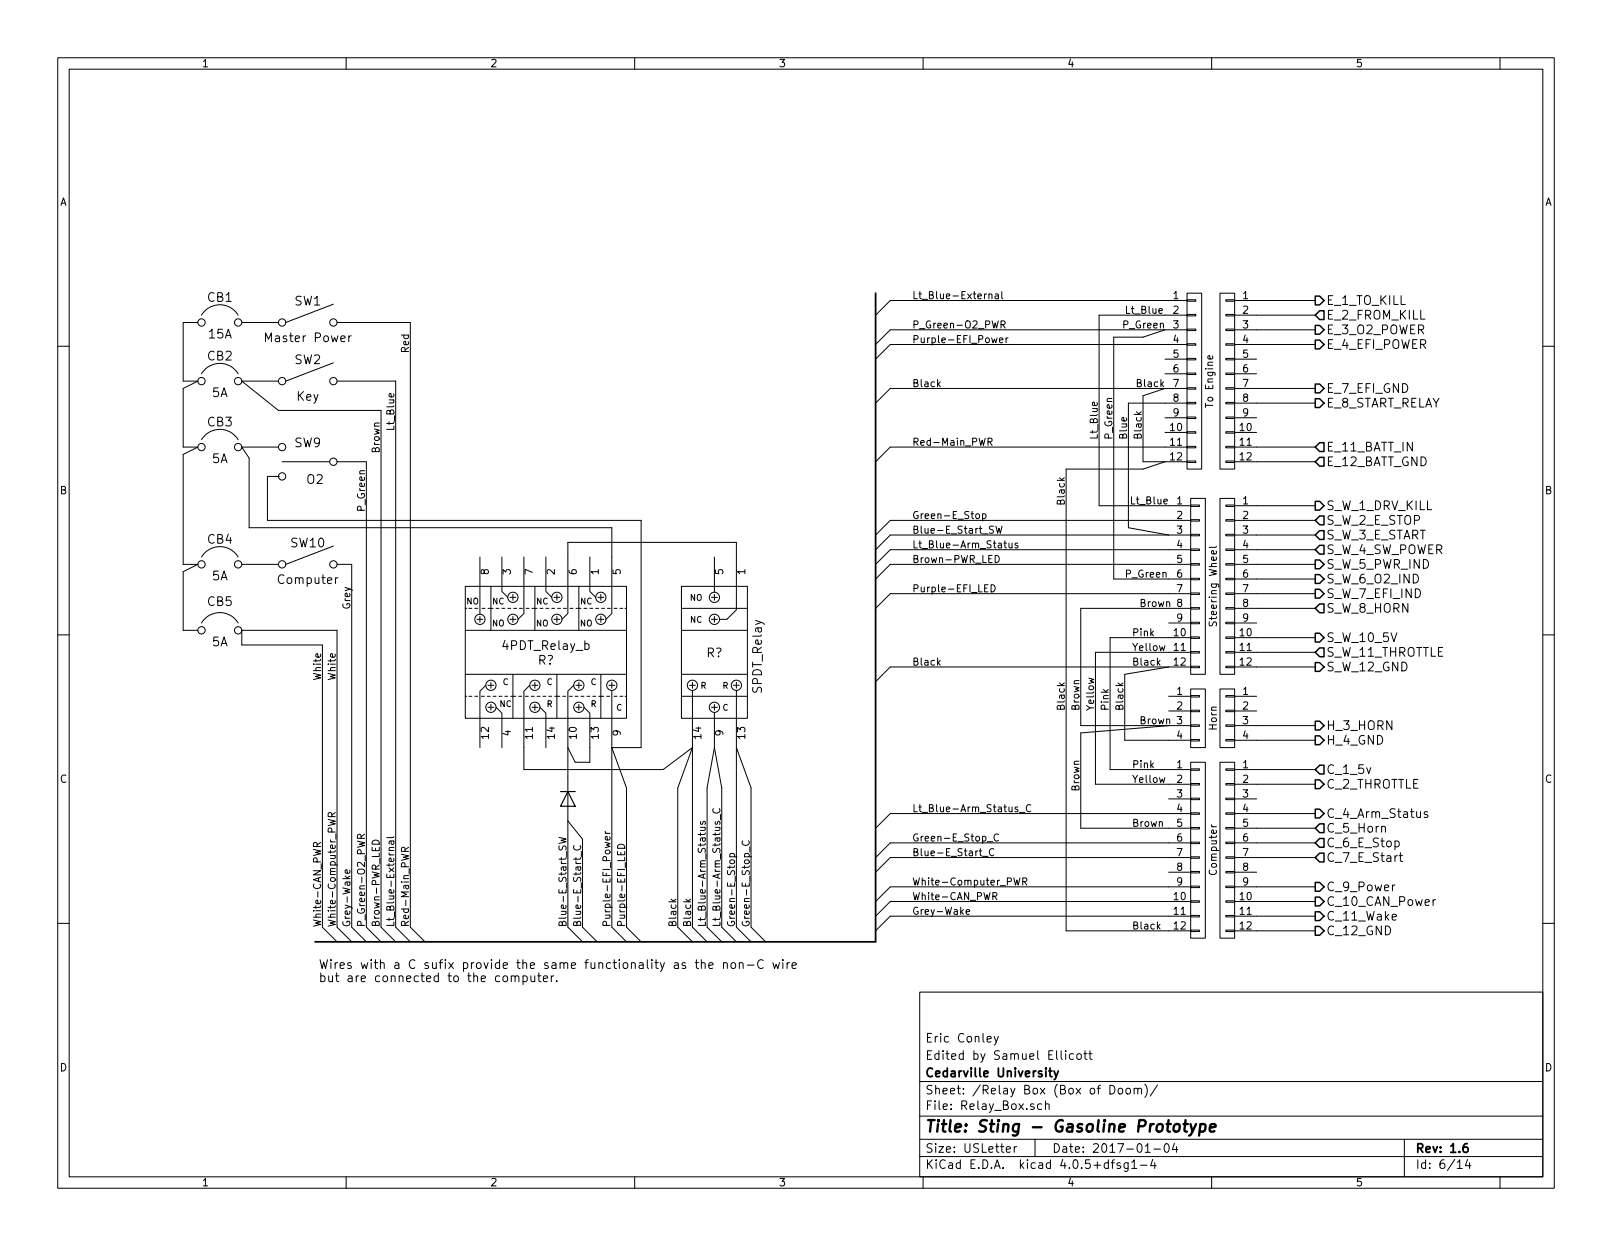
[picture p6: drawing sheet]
<svg xmlns="http://www.w3.org/2000/svg" width="279mm" height="216mm" viewBox="0 0 279 216" stroke-linecap="round" stroke-linejoin="round" font-family="sans-serif">
<g fill="none" stroke="#000" stroke-width=".17">
<path d="M10 10h259.4v195.9h-259.4zM12 12h255.4v191.9h-255.4zM60 10v2M110 10v2M160 10v2M210 10v2M260 10v2M10 60h2M34.3 55.9h-2.6v10.1h2.6l-2.6 1.3v10.2h2.6l-2.6 1.2v19.1h2.6l-2.6 1.3v10.1h2.6M34.9 54.6a3.7 3.7 0 0 1 6.4 0M41.9 55.9h6.4M57.8 52.7l-8.3 3.2"/>
<path d="M58.4 55.9h12.7v104.8l2.6 2.5M60.5 58.2v1M60.9 58.2l-.3 .1-.1 .2M171.4 51.1l.2-.2 .3 .1v.8M172.5 51h.5l.1 .8M173.1 51.2l-.6 .1a.25 .25 0 0 0 .1 .5l.5-.1M173.2 59l.6-.1v-.3l-.4-.1-.2 .2 .1 .6h.5M173.5 56.2h.6l.1-.2-.1-.3-.6-.1v1.2M173.6 50.5v1.1l.2 .2M173.8 56.2l.4 .6M174.4 58.5v.9M174.7 58.5l-.2 .1-.1 .2"/>
<path d="M200.9 53.9l.6-.1-.1-.3h-.4l-.1 .1v.6h.5M201.9 57.2l-3.8 1.2h-5.1v41.9h13.4M205.7 50.8h2.6v30.5h-2.6zM205.7 59.6h1.6v.2h-1.6zM205.7 57h1.6v.3h-1.6zM205.7 54.5h1.6v.2h-1.6zM205.7 51.9h1.6v.3h-1.6zM205.7 54.6h-15.2v33h15.9M205.7 52.1h-51.4l-2.5 2.5M205.7 57.2h-51.4l-2.5 2.5M205.7 59.7h-51.4l-2.5 2.5M211.5 50.8h2.5v30.5h-2.5z"/>
<path d="M212.5 59.6h1.5v.2h-1.5zM212.5 57h1.5v.3h-1.5zM212.5 54.5h1.5v.2h-1.5zM212.5 51.9h1.5v.3h-1.5zM214 52.1h14M214 54.6h14M214 57.2h14M214 59.7h14M267.4 60h2M34.9 64.8a3.7 3.7 0 0 1 6.4 0M34.9 76.2a3.7 3.7 0 0 1 6.4 0M48.3 77.5h-6.4l1.3 1.9v12h62.8v14.9l-1 1"/>
<path d="M48.3 66h-6.4l6.4 5.1h17.7v89.6l2.6 2.5M57.8 62.9l-8.3 3.1M58.4 66h10.2v94.7l2.5 2.5M162.6 66.5l.4 .5M163 66.2l-.5 .4M171.2 76.6l.6-.1 .2-.2-.1-.3-.7-.1v1.3M171.5 76.6l.5 .6M190.1 69.7l.1 .4-.2 .2-.6-.1v-.5h.3l.1 .6M197 71.3l.5 .5M197.8 71.3l-.5 .4M201.9 62.2h3.8M201.9 64.8h3.8"/>
<path d="M201.9 72.4h3.8M201.9 74.9h3.8M201.9 67.3l-3.8 1.3v11.4h7.6M205.7 79.9h1.6v.2h-1.6zM205.7 77.3h1.6v.3h-1.6zM205.7 74.8h1.6v.3h-1.6zM205.7 72.3h1.6v.2h-1.6zM205.7 69.7h1.6v.3h-1.6zM205.7 67.2h1.6v.2h-1.6zM205.7 64.6h1.6v.3h-1.6zM205.7 62.1h1.6v.3h-1.6zM205.7 67.3h-51.4l-2.5 2.6"/>
<path d="M205.7 69.9h-10.1v21.5l7 1.3M205.7 77.5h-51.4l-2.5 2.5M210.1 61.7l.1 .3-.2 .2h-.6v-.5l.3-.1 .1 .6M212.5 79.9h1.5v.2h-1.5zM212.5 77.3h1.5v.3h-1.5zM212.5 74.8h1.5v.3h-1.5zM212.5 72.3h1.5v.2h-1.5zM212.5 69.7h1.5v.3h-1.5zM212.5 67.2h1.5v.2h-1.5zM212.5 64.6h1.5v.3h-1.5zM212.5 62.1h1.5v.3h-1.5zM214 62.2h3.8"/>
<path d="M214 64.8h3.8M214 67.3h14M214 69.9h14M214 72.4h3.8M214 74.9h3.8M214 77.5h14M34.9 96.5a3.7 3.7 0 0 1 6.4 0M41.9 97.8h6.4M48.3 82.6h.1M48.3 82.6h-1.9v7.6h64.7v39.3h-5.1l2.6 7v24.2l2.5 2.5M48.9 80h8.2M57.8 94.6l-8.3 3.2"/>
<path d="M58.4 97.8h2.6v62.9l2.5 2.5M58.4 80h5.1v80.7l2.5 2.5M83.2 96.5v9.9M87 96.5v6l1 1M90.8 96.5v9.8l-1 1M94.6 96.5v6l1 1M102.2 96.5v6l1.1 1M123.8 96.5v6.1M169.2 89.1l.3-.1 .3 .3v.3l-.3 .3h-.1l-.3-.3zM170.3 89.1l.4-.1 .2 .3-.1 .4-.1 .2-.4-.1M170.3 89v1.3M172.5 96.2a.63 .63 0 0 1 .7 .7 .63 .63 0 0 1-.7 .6z"/>
<path d="M172.6 91.2l.3 1.2 .3-.9 .2 .9 .3-1.2M174 94.1h.4M174.2 93.7v1.1l.2 .1M174.9 94.1v.8h.3l.2-.1M175.4 94.1v.8M176.4 94.2l-.3-.1-.2 .2 .1 .2 .4 .1v.3h-.5M183.6 82.8l.5 .4M184.5 82.8l-.5 .3M201.9 80l-3.8 1.3h-13.3v80h21.6M206.4 86.4h2.5v30.4h-2.5zM206.4 97.7h1.5v.2h-1.5zM206.4 95.1h1.5v.3h-1.5z"/>
<path d="M206.4 92.6h1.5v.2h-1.5zM206.4 90h1.5v.3h-1.5zM206.4 87.5h1.5v.3h-1.5zM206.4 90.2h-52.1l-2.5 2.5M206.4 92.7h-52.1l-2.5 2.6M206.4 95.3h-52.1l-2.5 2.5M206.4 97.8h-52.1l-2.5 2.5M210.8 94.7l-.2 .1h-1M211.5 86.4h2.5v30.4h-2.5zM212.5 97.7h1.5v.2h-1.5zM212.5 95.1h1.5v.3h-1.5zM212.5 92.6h1.5v.2h-1.5z"/>
<path d="M212.5 90h1.5v.3h-1.5zM212.5 87.5h1.5v.3h-1.5zM214 87.6h14M214 90.2h14M214 92.7h14M214 95.3h14M214 97.8h14M214 80h14M10 110h2M34.9 108a3.7 3.7 0 0 1 6.4 0M58.6 100.1l-.3 .1-.2 .2M80.6 101.6h28v22.9h-28z"/>
<path d="M80.6 105.4h.3M80.6 109.2h28M80.6 116.8h28M81.3 105.4h.5M82.3 105.4h.5M82.7 107.3h1M83.2 107.3h.1M83.2 106.8v1M83.6 105.4h.5M84.2 118.7l-1 1.1v9.7M84.6 105.4h.9M84.6 118.7h1"/>
<path d="M85.1 118.7h.1M85.1 101.6v7.6M85.1 118.2v1.1M86 105.4h.5M87 105.4h.5M88 105.4h.5M88.4 107.3h1M88.4 103.5h1M88.9 107.3h.1M88.9 103.5h.1M88.9 103v1M88.9 106.8v1"/>
<path d="M88.9 116.8v7.7M89 105.4h.5M90 105.4h.6M91.2 105.4h.5M91.8 118.7l-1 1.1v13.6h24.1l5.1-3.9-2.5 7v24.2l2.5 2.5M92.2 105.4h.9M92.2 118.7h1M92.7 118.7h.1M92.7 101.6v7.6M92.7 118.2v1.1M93.6 105.4h.5M94.6 105.4h.5"/>
<path d="M95.6 105.4h.5M96 107.3h1M96 103.5h1M96.5 107.3h.1M96.5 103.5h.1M96.5 103v1M96.5 106.8v1M96.5 116.8v7.7M96.6 105.4h.6M97.4 107.3l1-1v-12.3h29.2v11.7l-1.6 1.6h-1.3M97.7 105.4h.5M98.8 105.4h.5"/>
<path d="M99.4 118.7l-1 1.1v40.9l2.6 2.5M99.8 105.4h.9M99.8 118.7h1M100.3 118.7h.1M100.3 101.6v7.6M100.3 118.2v1.1M101.2 105.4h.5M102.2 105.4h.5M103.3 105.4h.5M103.6 107.3h1M103.6 103.5h1M104.1 107.3h.1"/>
<path d="M104.1 103.5h.1M104.1 103v1M104.1 106.8v1M104.1 116.8v7.7M104.3 105.4h.5M105.3 105.4h.5M105.5 118.7h1.1M106 118.7h.1M106 118.2v1.1M106 119.6v41.1l2.6 2.5M106.4 105.4h.5M107.4 105.4h.5"/>
<path d="M108.3 105.4h.3M118.1 101.6h11.4v22.9h-11.4zM118.1 105.4h11.4M118.1 109.2h11.4M118.1 116.8h11.4M119.5 118.7h1M120 118.2v1.1M120 119.6v41.1l2.6 2.5M123.3 107.3h1M123.3 103.5h1M123.8 103v1M123.8 106.8v1"/>
<path d="M127.1 118.7h1M127.6 118.2v1.1M127.6 119.6v41.1l2.6 2.5M162.6 114.8l.4 .5M163 114.4l-.5 .5M171.8 101.3a.63 .63 0 0 1 .7 .6 .63 .63 0 0 1-.7 .7zM183.6 118.3l.5 .5M184.5 118.3l-.5 .4M188.7 117.5l.9 .2-.6 .3 .6 .2-.9 .2M193.8 118.3l.5 .5M194.6 118.3l-.4 .4M200.7 114.8l.4 .5"/>
<path d="M201 111.9l.2 .8 .2-.6 .3 .6 .2-.8M201.1 114.4l-.5 .5M202.6 108h3.8M202.6 115.6l-7.7 1.2v11.5h11.5M206.4 115.4h1.5v.3h-1.5zM206.4 112.9h1.5v.3h-1.5zM206.4 110.4h1.5v.2h-1.5zM206.4 107.8h1.5v.3h-1.5zM206.4 105.3h1.5v.2h-1.5zM206.4 102.7h1.5v.3h-1.5zM206.4 100.2h1.5v.3h-1.5zM206.4 119.4h2.5v10.1h-2.5z"/>
<path d="M206.4 102.9h-52.1l-2.5 2.5M206.4 105.4h-19.1v20.3h19.1M206.4 110.5h-14v22.9h14M206.4 113h-16.5v22.9h16.5M206.4 115.6h-52.1l-2.5 2.5M211.5 119.4h2.5v10.1h-2.5zM212.5 115.4h1.5v.3h-1.5zM212.5 112.9h1.5v.3h-1.5zM212.5 110.4h1.5v.2h-1.5zM212.5 107.8h1.5v.3h-1.5zM212.5 105.3h1.5v.2h-1.5zM212.5 102.7h1.5v.3h-1.5z"/>
<path d="M212.5 100.2h1.5v.3h-1.5zM214 100.3h14M214 102.9h14M214 105.4h14M214 108h3.8M214 110.5h14M214 113h14M214 115.6h14M267.4 110h2M80.6 120.7h.3M81.3 120.7h.5M82.3 120.7h.5"/>
<path d="M83.4 120.7h.5M84.5 120.7h.5M84.6 122.6h1M85.1 122.6h.1M85.1 122v1.1M85.5 120.7h.5M86 122.6l1 1v5.9M86.5 120.7h.5M87.5 120.7h.5M88.5 120.7h.9M89.9 120.7h.5M91.1 120.7h.5"/>
<path d="M92.1 120.7h.5M92.2 122.6h1M92.7 122.6h.1M92.7 122v1.1M93.1 120.7h.5M93.6 122.6l1 1v5.9M94.1 120.7h.5M95.1 120.7h.5M96.1 120.7h.9M97.5 120.7h.5M98.7 120.7h.5M99.7 120.7h.5"/>
<path d="M99.8 122.6h1M100.3 122.6h.1M100.3 122v1.1M100.7 120.7h.5M101.2 122.6l1 1v8.5h-2.5l-1.3-2.6M101.7 120.7h.5M102.7 120.7h.6M103.8 120.7h.8M105.2 120.7h.5M106.4 120.7h.5M107.4 120.7h.5M108.3 120.7h.3"/>
<path d="M118.1 120.7h11.4M123.3 122.6h1M123.8 129.5l1.3 7v24.2l2.5 2.5M123.8 129.5l-1.2 7v24.2l2.5 2.5M123.8 122v1.1M123.8 123.4v6.1M127.6 129.5l2.6 7v24.2l2.5 2.5M176.4 139.9l-.3-.1-.2 .2 .1 .2 .4 .1v.3h-.5M178.7 139.5a.57 .57 0 0 0-.8 .5 .57 .57 0 0 0 .7 .6l.1-.1M201 134.7l.2 .9 .2-.6 .3 .6 .2-.9M202.6 138.4h3.8M202.6 125.7l-15.3 1.3v16.5h19.1"/>
<path d="M202.6 120.7h3.8M202.6 123.2h3.8M206.4 132.1h2.5v30.5h-2.5zM206.4 138.3h1.5v.3h-1.5zM206.4 135.8h1.5v.2h-1.5zM206.4 133.2h1.5v.3h-1.5zM206.4 128.1h1.5v.3h-1.5zM206.4 125.6h1.5v.3h-1.5zM206.4 123.1h1.5v.2h-1.5zM206.4 120.5h1.5v.3h-1.5zM211.5 132.1h2.5v30.5h-2.5zM212.5 138.3h1.5v.3h-1.5z"/>
<path d="M212.5 135.8h1.5v.2h-1.5zM212.5 133.2h1.5v.3h-1.5zM212.5 128.1h1.5v.3h-1.5zM212.5 125.6h1.5v.3h-1.5zM212.5 123.1h1.5v.2h-1.5zM212.5 120.5h1.5v.3h-1.5zM214 133.4h14M214 135.9h14M214 138.4h3.8M214 120.7h3.8M214 123.2h3.8M214 125.7h14"/>
<path d="M214 128.3h14M10 160h2M55 146.7l-.1-.6-.2-.1-.3 .1-.1 .6h1.3M55.6 146l-.6 .4M56.9 142l1.2 .3-.9 .2 .9 .2-1.2 .4M57.5 141.5v-.6l-.2-.1-.3 .1-.1 .6h1.2M58.1 140.8l-.6 .4M60.6 150.8l.1 .3-.2 .2-.6-.1v-.4l.2-.1 .1 .6M62.6 145.3l-.1-.6-.1-.1h-.3l-.1 .7h1.2M63.2 144.6l-.6 .4M64.5 145.8a.66 .66 0 0 1 .8-.2 .66 .66 0 0 1 .4 .7h-1.2zM67.7 145.7l.1 .6a.25 .25 0 0 0 .5-.1l-.1-.5"/>
<path d="M68.3 146.8l-.8 .1-.1 .3 .2 .2M68.3 145.7l-.8 .1v.5M68.3 145l-.2 .1h-1.1M70.2 147.5v-.6l-.2-.1-.3 .1-.1 .6h1.2M70.8 146.8l-.6 .4M96.9 145.1l1.2 .3-.9 .2 .9 .2-1.2 .4M98.4 142.2l2.6 3.2v15.3l2.5 2.5M99.5 146.5a.57 .57 0 0 0 .5 .8 .57 .57 0 0 0 .6-.7l-.1-.1M100.8 147.5v1M104.9 144l.1 .3 .1 .1M104.9 144.4h.8M105.7 145v.4l-.1 .1h-.6v-.5l.2-.1 .1 .6"/>
<path d="M107.1 146.5a.66 .66 0 0 1 .8-.2 .66 .66 0 0 1 .4 .7h-1.3zM116.3 155.8l.5 .5M117.2 155.8l-.5 .4M118.9 155.8l.5 .5M119.7 155.8l-.5 .4M121.4 144.3v.5M121.4 143.4h.9M121.5 142.4l-.1 .3 .2 .1h.2l.1-.4h.3v.4M122.1 143.4l.2 .1-.1 .3-.8 .1M122.3 144.3l-.2 .3h-1.1M123.6 140.1a.57 .57 0 0 0 .5 .8 .57 .57 0 0 0 .6-.7v-.1M124 142.4v.3l.1 .1h.2l.1-.4h.3v.4"/>
<path d="M124.9 141.1v1M126.5 148.5h1.2M126.5 149.1l.6-.1 .2 .2v.2l-.2 .3h-.4l-.2-.3zM126.5 148.5v-.4l.2-.2h.5l.1 .2v.4M128.7 145.7a.57 .57 0 0 0 .5 .8 .57 .57 0 0 0 .6-.7l-.1-.1M130 146.7v1M167.5 158l.6-.1-.1-.2-.4-.1-.1 .2v.6h.5M170.3 148.4h.9M171.1 145.8h1M172.1 155.3l.6-.1 .1-.1-.1-.3-.6-.1v1.2M172.3 147.1a.57 .57 0 0 0-.8 .5 .57 .57 0 0 0 .7 .6h.1M172.4 155.3l.4 .6"/>
<path d="M173.1 144.6a.57 .57 0 0 0-.8 .5 .57 .57 0 0 0 .7 .6l.1-.1M175.7 152.1l.3 1.3 .3-.9 .2 .9 .3-1.3M176.7 140.8h.9M177.3 152.8l.6-.1 .1-.2-.1-.3-.6-.1v1.3M177.5 152.8l.5 .6M202.6 151.1h3.8M206.4 158.6h1.5v.3h-1.5zM206.4 156.1h1.5v.2h-1.5zM206.4 153.5h1.5v.3h-1.5zM206.4 151h1.5v.3h-1.5zM206.4 148.5h1.5v.2h-1.5zM206.4 145.9h1.5v.3h-1.5z"/>
<path d="M206.4 143.4h1.5v.2h-1.5zM206.4 140.8h1.5v.3h-1.5zM206.4 141h-52.1l-2.5 2.5M206.4 146.1h-52.1l-2.5 2.5M206.4 148.6h-52.1l-2.5 2.5M206.4 153.7h-52.1l-2.5 2.5M206.4 156.2h-52.1l-2.5 2.6M206.4 158.8h-52.1l-2.5 2.5M210 142.9l.2 .4M212.5 158.6h1.5v.3h-1.5zM212.5 156.1h1.5v.2h-1.5zM212.5 153.5h1.5v.3h-1.5z"/>
<path d="M212.5 151h1.5v.3h-1.5zM212.5 148.5h1.5v.2h-1.5zM212.5 145.9h1.5v.3h-1.5zM212.5 143.4h1.5v.2h-1.5zM212.5 140.8h1.5v.3h-1.5zM214 141h14M214 143.5h14M214 146.1h14M214 148.6h14M214 151.1h3.8M214 153.7h14M214 156.2h14"/>
<path d="M214 158.8h14M241.8 153.3l-.3 .1-.1 .2M242.5 148.3h.6M242.7 147.8v1.3l.4 .2M247.4 140.7l-.3-.1-.3 .3 .1 .2 .5 .1v.4h-.6M248.8 155.9l-.3 .1-.1 .2M267.4 160h2M58.4 163.2l-2.5-2.5v-48.9h-14v-2.6h16.5v51.5l2.6 2.5M88.6 169.2h.1a.36 .36 0 0 1 .6 .1v.8M89.3 169.3a.35 .35 0 0 1 .3-.2 .35 .35 0 0 1 .3 .2v.8M90.7 169.2a.48 .48 0 0 1 .6 0v.8a.48 .48 0 0 1-.6 0M90.7 169.1v1.5"/>
<path d="M92 169.1v.8a.38 .38 0 0 0 .7 .1M92.7 169.1v1M93.4 168.6v1.3l.4 .2M94.2 169.6l.7-.2-.1-.2-.4-.1-.2 .2 .1 .7h.5M95.6 169.1v1M96 169.1l-.3 .1-.1 .2M96.5 170v.1M120.5 166.8h.6M120.7 166.3v1.3l.4 .2M121.6 167v-.1a.36 .36 0 0 1 .6 .1v.8M121.6 166.3v1.5M122.9 167.3l.7-.1-.1-.3-.4-.1-.2 .2v.7h.6"/>
<path d="M125.4 167l.1-.1a.36 .36 0 0 1 .6 .1v.8M125.4 166.8v1M126.8 167l.2-.2 .4 .2 .1 .5-.1 .2-.4 .1-.2-.1zM128.1 167l.1-.1a.36 .36 0 0 1 .6 .1v.8M128.1 166.8v1M129.5 167.2h1.2M132.3 166.4a.62 .62 0 0 0-.8 0 .62 .62 0 0 0-.2 .8 .58 .58 0 0 0 .3 .5 .58 .58 0 0 0 .7 0M134 166.8l.2 1 .3-.7 .3 .7 .3-1M135.7 166.3v.1M135.7 166.8v1M136.4 166.8v1M136.9 166.8l-.3 .1-.2 .2"/>
<path d="M137.3 167.3l.7-.1-.1-.3-.4-.1-.2 .2 .1 .7h.5M159.4 171.9h108v32h-108zM172.3 179.6l.4 1M173.1 179.6l-.6 1.3-.2 .2M200.7 160.5l.4 .5M201.1 160.1l-.5 .5M206.4 161.2h1.5v.2h-1.5zM212.5 161.2h1.5v.2h-1.5zM214 161.3h14M159.4 197.4h108M159.4 193.4h108M159.4 187.4h108"/>
<path d="M171.1 180.1l.7-.2v-.2l-.5-.1-.2 .2 .1 .7h.6M174.4 199.2l.7-.2v-.2l-.4-.1-.3 .2 .1 .7h.6M175.8 198.7v1M176.2 198.7l-.3 .1-.1 .2M179.4 197.4v3M180.5 191.3h-.4l-.3 .2 .1 .6 .2 .2 .4-.1M181.2 191.4l.2-.1h.4v1M181.2 190.8v1.5M184.7 182.1v.1M184.7 182.6v1M186.1 182.7l-.5-.1-.3 .3 .1 .5 .2 .2 .5-.1M186.7 182.7l.2-.1 .5 .1v.6l-.1 .2-.4 .1-.2-.2z"/>
<path d="M187.9 182.6h.5M188.1 182.1v1.3l.3 .2M188.7 182.6h.6M188.9 182.1v1.3l.4 .2M192.4 188.1a.76 .76 0 0 1 .9 .7 .76 .76 0 0 1-.9 .8zM193.9 188.7l.2-.1 .4 .1 .1 .6-.1 .2-.4 .1-.2-.2zM195.2 188.7l.2-.1 .5 .1v.6l-.1 .2-.4 .1-.2-.2zM196.6 188.7l.2-.1h.4v1M196.6 188.6v1M197.2 188.8a.36 .36 0 0 1 .3-.2 .36 .36 0 0 1 .4 .2v.8M198.4 187.9a1.71 1.71 0 0 1 0 2.2M198.5 199.7h.9"/>
<path d="M200 199.1h1.1M200.6 188l-1.2 1.9M202 198.2h.1a.81 .81 0 0 1 .6 .6 .81 .81 0 0 1-.3 .8l-.1 .1a.8 .8 0 0 1-.6-.7 .8 .8 0 0 1 .3-.8zM203.6 198.1l-.4 1.1h.9M203.9 198.7v1M243.4 197.4v6.5M60 203.9v2M110 203.9v2M159.4 200.4h108M160 203.9v2M192.6 201.5h.6M193.2 201h-.3l-.1 .2v1.3"/>
<path d="M194.2 201.5a.37 .37 0 0 0-.6 .2l.1 .2 .5 .1 .1 .2-.3 .3-.4-.1M195.5 201.5v1.3l-.3 .2-.3-.1M195.5 201.5h-.4l-.3 .3 .1 .5 .2 .2 .4-.1M196.2 201.4l.4-.4v1.5M196.2 202.5h.8M197.7 201.9h1.1M199.8 200.9l-.4 1.1h1M200.2 201.5v1M210 203.9v2M252.6 202.5h.8M254.4 200.9l-.4 1.1h.9M254.7 201.5v1"/>
<path d="M260 203.9v2"/>
<circle cx="34.9" cy="55.9" r=".63"/>
<circle cx="41.3" cy="55.9" r=".63"/>
<circle cx="48.9" cy="55.9" r=".63"/>
<circle cx="57.8" cy="55.9" r=".63"/>
<circle cx="34.9" cy="66" r=".63"/>
<circle cx="34.9" cy="77.5" r=".63"/>
<circle cx="41.3" cy="77.5" r=".63"/>
<circle cx="41.3" cy="66" r=".63"/>
<circle cx="48.9" cy="66" r=".63"/>
<circle cx="48.9" cy="77.5" r=".63"/>
<circle cx="57.8" cy="66" r=".63"/>
<circle cx="34.9" cy="97.8" r=".63"/>
<circle cx="41.3" cy="97.8" r=".63"/>
<circle cx="48.9" cy="97.8" r=".63"/>
<circle cx="48.9" cy="82.5" r=".63"/>
<circle cx="57.8" cy="97.8" r=".63"/>
<circle cx="57.8" cy="80" r=".63"/>
<circle cx="34.9" cy="109.2" r=".63"/>
<circle cx="41.3" cy="109.2" r=".63"/>
<circle cx="83.2" cy="107.3" r=".89"/>
<circle cx="85.1" cy="118.7" r=".89"/>
<circle cx="88.9" cy="107.3" r=".89"/>
<circle cx="88.9" cy="103.5" r=".89"/>
<circle cx="92.7" cy="118.7" r=".89"/>
<circle cx="96.5" cy="107.3" r=".89"/>
<circle cx="96.5" cy="103.5" r=".89"/>
<circle cx="100.3" cy="118.7" r=".89"/>
<circle cx="104.1" cy="107.3" r=".89"/>
<circle cx="104.1" cy="103.5" r=".89"/>
<circle cx="106" cy="118.7" r=".89"/>
<circle cx="120" cy="118.7" r=".89"/>
<circle cx="123.8" cy="103.5" r=".89"/>
<circle cx="123.8" cy="107.3" r=".89"/>
<circle cx="127.6" cy="118.7" r=".89"/>
<circle cx="85.1" cy="122.6" r=".89"/>
<circle cx="92.7" cy="122.6" r=".89"/>
<circle cx="100.3" cy="122.6" r=".89"/>
<circle cx="123.8" cy="122.6" r=".89"/>
</g>
<path d="M151.8 50.8v112.4h-97.2M181.8 185.6h.5M182 185.1v1.3l.3 .2M182.7 185.6l.4 1M183.4 185.6l-.5 1.3-.2 .2M254.3 198.2a.59 .59 0 0 0-.7 .6l.1 .7 .2 .2 .5-.2 .1-.5-.2-.2h-.4l-.3 .2" fill="none" stroke="#000" stroke-width=".3"/>
<path d="M203.6 194.9a.51 .51 0 0 1 .5-.2 .51 .51 0 0 1 .4 .4l-.1 .6a.54 .54 0 0 1-.5 .4 .54 .54 0 0 1-.5-.4zM205.1 194.8h.8M205.5 194.1l-.2 1.7 .1 .2 .3 .1M206.3 194.8l.4 1.3M207.3 194.8l-.9 1.8-.3 .2M208.1 194.8a.65 .65 0 0 1 .8 .1l-.1 1a.67 .67 0 0 1-.9 .1M208.1 194.8l-.3 2M209.7 195.4l1-.2-.1-.4h-.5l-.3 .2-.1 1 .2 .1 .6-.1" fill="none" stroke="#000" stroke-width=".41"/>
<g fill="none" stroke="#000" stroke-width=".25">
<path d="M228 51.3h.7l.8 .8-.8 .7h-.7zM228 56.4h.7l.8 .8-.8 .7h-.7zM228 58.9h.7l.8 .8-.8 .8h-.7zM228.7 53.8h.8v1.6h-.8l-.7-.8zM228 66.5h.7l.8 .8-.8 .8h-.7zM228 69.1h.7l.8 .8-.8 .7h-.7zM228.7 76.7h.8v1.5h-.8l-.7-.7zM228.7 79.2h.8v1.6h-.8l-.7-.8zM228 86.9h.7l.8 .7-.8 .8h-.7zM228 97h.7l.8 .8-.8 .8h-.7zM228 99.6h.7l.8 .7-.8 .8h-.7zM228.7 89.4h.8v1.5h-.8l-.7-.7z"/>
<path d="M228.7 91.9h.8v1.6h-.8l-.7-.8zM228.7 94.5h.8v1.5h-.8l-.7-.7zM228 102.1h.7l.8 .8-.8 .7h-.7zM228 114.8h.7l.8 .8-.8 .7h-.7zM228 109.7h.7l.8 .8-.8 .8h-.7zM228.7 104.6h.8v1.6h-.8l-.7-.8zM228.7 112.3h.8v1.5h-.8l-.7-.8zM228 127.5h.7l.8 .8-.8 .7h-.7zM228 125h.7l.8 .7-.8 .8h-.7zM228 135.1h.7l.8 .8-.8 .8h-.7zM228.7 132.6h.8v1.5h-.8l-.7-.7zM228 158h.7l.8 .8-.8 .7h-.7z"/>
<path d="M228 155.4h.7l.8 .8-.8 .8h-.7zM228 152.9h.7l.8 .8-.8 .7h-.7zM228 140.2h.7l.8 .8-.8 .7h-.7zM228.7 147.8h.8v1.6h-.8l-.7-.8zM228.7 145.3h.8v1.5h-.8l-.7-.7zM228.7 142.7h.8v1.6h-.8l-.7-.8zM228 160.5h.7l.8 .8-.8 .8h-.7z"/>
</g>
<path d="M97.2 137.2h2.5M98.4 137.2l1.3 2.5h-2.5z" fill="none" stroke="#000" stroke-width=".2"/>
<text font-size="2.8" x="160.4" y="196.2">Title: Sting - Gasoline Prototype</text>
<g font-size="2.1">
<text x="36" y="52.3">CB1</text>
<text x="51.1" y="52.9">SW1</text>
<text x="229.9" y="52.8">E_1_TO_KILL</text>
<text x="36.2" y="58.6">15A</text>
<text x="46.5" y="59.3">Master Power</text>
<text x="229.9" y="55.4">E_2_FROM_KILL</text>
<text x="229.9" y="57.9">E_3_O2_POWER</text>
<text x="36" y="62.5">CB2</text>
<text x="51.1" y="63.1">SW2</text>
<text x="229.9" y="60.5">E_4_EFI_POWER</text>
<text x="36.8" y="68.8">5A</text>
<text x="51.4" y="69.4">Key</text>
<text x="229.9" y="68.1">E_7_EFI_GND</text>
<text x="229.9" y="70.6">E_8_START_RELAY</text>
<text x="36" y="73.9">CB3</text>
<text x="51" y="77.5">SW9</text>
<text x="36.8" y="80.2">5A</text>
<text x="53.2" y="83.8">O2</text>
<text x="229.9" y="78.2">E_11_BATT_IN</text>
<text x="229.9" y="80.8">E_12_BATT_GND</text>
<text x="229.9" y="88.4">S_W_1_DRV_KILL</text>
<text x="36" y="94.2">CB4</text>
<text x="50.4" y="94.8">SW10</text>
<text x="229.9" y="90.9">S_W_2_E_STOP</text>
<text x="229.9" y="93.5">S_W_3_E_START</text>
<text x="36.8" y="100.6">5A</text>
<text x="48.3" y="101.2">Computer</text>
<text x="229.9" y="96">S_W_4_SW_POWER</text>
<text x="229.9" y="98.6">S_W_5_PWR_IND</text>
<text x="229.9" y="101.1">S_W_6_O2_IND</text>
<text x="36" y="105">CB5</text>
<text x="229.9" y="103.6">S_W_7_EFI_IND</text>
<text x="229.9" y="106.2">S_W_8_HORN</text>
<text x="36.8" y="112">5A</text>
<text x="87.2" y="112.6">4PDT_Relay_b</text>
<text x="122.4" y="113.9">R?</text>
<text x="229.9" y="111.3">S_W_10_5V</text>
<text x="229.9" y="113.8">S_W_11_THROTTLE</text>
<text x="93.2" y="115.2">R?</text>
<text x="229.9" y="116.3">S_W_12_GND</text>
<text x="132.1" y="120" transform="rotate(-90 132.1 120)">SPDT_Relay</text>
<text x="229.9" y="129">H_4_GND</text>
<text x="229.9" y="126.5">H_3_HORN</text>
<text x="229.9" y="134.1">C_1_5v</text>
<text x="229.9" y="136.7">C_2_THROTTLE</text>
<text x="229.9" y="141.7">C_4_Arm_Status</text>
<text x="229.9" y="149.4">C_7_E_Start</text>
<text x="229.9" y="146.8">C_6_E_Stop</text>
<text x="229.9" y="144.3">C_5_Horn</text>
<text x="229.9" y="154.4">C_9_Power</text>
<text x="229.9" y="159.5">C_11_Wake</text>
<text x="229.9" y="157">C_10_CAN_Power</text>
<text x="55.2" y="167.9">Wires with a C sufix provide the same functionality as the non-C wire</text>
<text x="229.9" y="162.1">C_12_GND</text>
<text x="55.2" y="170.2">but are connected to the computer.</text>
<text x="160.4" y="183.6">Edited by Samuel Ellicott</text>
<text x="160.4" y="180.6">Eric Conley</text>
<text x="160.4" y="189.6">Sheet: /Relay Box (Box of Doom)/</text>
<text x="160.4" y="186.6">Cedarville University</text>
<text x="160.4" y="192.3">File: Relay_Box.sch</text>
<text x="160.4" y="202.5">KiCad E.D.A. kicad 4.0.5+dfsg1-4</text>
<text x="160.4" y="199.7">Size: USLetter</text>
<text x="182.4" y="199.7">Date: 2017-01-04</text>
<text x="245.4" y="199.7">Rev: 1.6</text>
<text x="245.4" y="202.5">Id: 6/14</text>
</g>
<g font-size="1.8">
<text x="35" y="11.6">1</text>
<text x="85" y="11.6">2</text>
<text x="135" y="11.6">3</text>
<text x="185" y="11.6">4</text>
<text x="235" y="11.6">5</text>
<text x="10.4" y="35.6">A</text>
<text x="267.8" y="35.6">A</text>
<text x="203.4" y="51.8">1</text>
<text x="215.4" y="51.8">1</text>
<text x="203.4" y="54.4">2</text>
<text x="203.4" y="56.9">3</text>
<text x="203.4" y="59.4">4</text>
<text x="215.4" y="54.4">2</text>
<text x="215.4" y="56.9">3</text>
<text x="215.4" y="59.4">4</text>
<text x="203.4" y="62">5</text>
<text x="203.4" y="64.5">6</text>
<text x="215.4" y="62">5</text>
<text x="215.4" y="64.5">6</text>
<text x="203.4" y="67.1">7</text>
<text x="203.4" y="69.6">8</text>
<text x="210.3" y="70.3" transform="rotate(-90 210.3 70.3)">To Engine</text>
<text x="215.4" y="67.1">7</text>
<text x="215.4" y="69.6">8</text>
<text x="202.9" y="74.7">10</text>
<text x="202.9" y="77.2">11</text>
<text x="203.4" y="72.1">9</text>
<text x="214.9" y="74.7">10</text>
<text x="214.9" y="77.2">11</text>
<text x="215.4" y="72.1">9</text>
<text x="202.9" y="79.8">12</text>
<text x="214.9" y="79.8">12</text>
<text x="10.4" y="85.6">B</text>
<text x="204" y="87.4">1</text>
<text x="204" y="89.9">2</text>
<text x="215.4" y="87.4">1</text>
<text x="215.4" y="89.9">2</text>
<text x="267.8" y="85.6">B</text>
<text x="204" y="92.5">3</text>
<text x="204" y="95">4</text>
<text x="215.4" y="92.5">3</text>
<text x="215.4" y="95">4</text>
<text x="84.7" y="99.5" transform="rotate(-90 84.7 99.5)">8</text>
<text x="88.5" y="99.5" transform="rotate(-90 88.5 99.5)">3</text>
<text x="92.3" y="99.5" transform="rotate(-90 92.3 99.5)">7</text>
<text x="96.1" y="99.5" transform="rotate(-90 96.1 99.5)">2</text>
<text x="99.9" y="99.5" transform="rotate(-90 99.9 99.5)">6</text>
<text x="103.8" y="99.5" transform="rotate(-90 103.8 99.5)">1</text>
<text x="107.6" y="99.5" transform="rotate(-90 107.6 99.5)">5</text>
<text x="125.3" y="99.5" transform="rotate(-90 125.3 99.5)">5</text>
<text x="129.2" y="99.5" transform="rotate(-90 129.2 99.5)">1</text>
<text x="204" y="97.5">5</text>
<text x="204" y="100.1">6</text>
<text x="215.4" y="97.5">5</text>
<text x="215.4" y="100.1">6</text>
<text x="204" y="102.6">7</text>
<text x="204" y="105.2">8</text>
<text x="204" y="107.7">9</text>
<text x="210.9" y="108" transform="rotate(-90 210.9 108)">Steering Wheel</text>
<text x="215.4" y="102.6">7</text>
<text x="215.4" y="105.2">8</text>
<text x="215.4" y="107.7">9</text>
<text x="203.5" y="110.2">10</text>
<text x="203.5" y="112.8">11</text>
<text x="214.9" y="110.2">10</text>
<text x="214.9" y="112.8">11</text>
<text x="203.5" y="115.3">12</text>
<text x="214.9" y="115.3">12</text>
<text x="204" y="120.4">1</text>
<text x="204" y="122.9">2</text>
<text x="204" y="125.5">3</text>
<text x="215.4" y="120.4">1</text>
<text x="215.4" y="122.9">2</text>
<text x="215.4" y="125.5">3</text>
<text x="84.7" y="128" transform="rotate(-90 84.7 128)">12</text>
<text x="88.5" y="127.5" transform="rotate(-90 88.5 127.5)">4</text>
<text x="92.3" y="128" transform="rotate(-90 92.3 128)">11</text>
<text x="96.1" y="128" transform="rotate(-90 96.1 128)">14</text>
<text x="99.9" y="128" transform="rotate(-90 99.9 128)">10</text>
<text x="103.8" y="128" transform="rotate(-90 103.8 128)">13</text>
<text x="107.6" y="127.5" transform="rotate(-90 107.6 127.5)">9</text>
<text x="121.5" y="128" transform="rotate(-90 121.5 128)">14</text>
<text x="125.3" y="127.5" transform="rotate(-90 125.3 127.5)">9</text>
<text x="129.2" y="128" transform="rotate(-90 129.2 128)">13</text>
<text x="204" y="128">4</text>
<text x="210.9" y="126.5" transform="rotate(-90 210.9 126.5)">Horn</text>
<text x="215.4" y="128">4</text>
<text x="10.4" y="135.6">C</text>
<text x="204" y="133.1">1</text>
<text x="204" y="135.6">2</text>
<text x="215.4" y="133.1">1</text>
<text x="215.4" y="135.6">2</text>
<text x="267.8" y="135.6">C</text>
<text x="204" y="138.2">3</text>
<text x="204" y="140.7">4</text>
<text x="204" y="143.3">5</text>
<text x="215.4" y="138.2">3</text>
<text x="215.4" y="140.7">4</text>
<text x="215.4" y="143.3">5</text>
<text x="204" y="145.8">6</text>
<text x="204" y="148.3">7</text>
<text x="215.4" y="145.8">6</text>
<text x="215.4" y="148.3">7</text>
<text x="203.5" y="156">10</text>
<text x="204" y="150.9">8</text>
<text x="204" y="153.4">9</text>
<text x="210.9" y="151.5" transform="rotate(-90 210.9 151.5)">Computer</text>
<text x="214.9" y="156">10</text>
<text x="215.4" y="150.9">8</text>
<text x="215.4" y="153.4">9</text>
<text x="203.5" y="158.5">11</text>
<text x="203.5" y="161">12</text>
<text x="214.9" y="158.5">11</text>
<text x="214.9" y="161">12</text>
<text x="10.4" y="185.6">D</text>
<text x="267.8" y="185.6">D</text>
<text x="35" y="205.5">1</text>
<text x="85" y="205.5">2</text>
<text x="135" y="205.5">3</text>
<text x="185" y="205.5">4</text>
<text x="235" y="205.5">5</text>
</g>
<g font-size="1.7">
<text x="158.1" y="51.8">Lt_Blue-External</text>
<text x="158.1" y="56.9">P_Green-O2_PWR</text>
<text x="158.1" y="59.4">Purple-EFI_Power</text>
<text x="194.8" y="56.9">P_Green</text>
<text x="194.9" y="54.4">Lt_Blue</text>
<text x="70.9" y="61.1" transform="rotate(-90 70.9 61.1)">Red</text>
<text x="158.1" y="67.1">Black</text>
<text x="197.3" y="67.1">Black</text>
<text x="68.3" y="74.3" transform="rotate(-90 68.3 74.3)">Lt_Blue</text>
<text x="158.1" y="77.2">Red-Main_PWR</text>
<text x="190.2" y="76.2" transform="rotate(-90 190.2 76.2)">Lt_Blue</text>
<text x="192.8" y="76.2" transform="rotate(-90 192.8 76.2)">P_Green</text>
<text x="195.3" y="76.2" transform="rotate(-90 195.3 76.2)">Blue</text>
<text x="197.9" y="76.2" transform="rotate(-90 197.9 76.2)">Black</text>
<text x="65.8" y="78.4" transform="rotate(-90 65.8 78.4)">Brown</text>
<text x="63.2" y="88.4" transform="rotate(-90 63.2 88.4)">P_Green</text>
<text x="158.1" y="89.9">Green-E_Stop</text>
<text x="184.5" y="87.6" transform="rotate(-90 184.5 87.6)">Black</text>
<text x="196.2" y="87.4">Lt_Blue</text>
<text x="158.1" y="92.5">Blue-E_Start_SW</text>
<text x="158.1" y="95">Lt_Blue-Arm_Status</text>
<text x="158.1" y="97.5">Brown-PWR_LED</text>
<text x="194.9" y="100.1">P_Green</text>
<text x="60.7" y="105.6" transform="rotate(-90 60.7 105.6)">Grey</text>
<text x="158.1" y="102.6">Purple-EFI_LED</text>
<text x="197.5" y="105.2">Brown</text>
<text x="196.2" y="110.2">Pink</text>
<text x="196.2" y="112.8">Yellow</text>
<text x="55.6" y="117.8" transform="rotate(-90 55.6 117.8)">White</text>
<text x="58.2" y="117.8" transform="rotate(-90 58.2 117.8)">White</text>
<text x="158.1" y="115.3">Black</text>
<text x="196.2" y="115.3">Black</text>
<text x="184.5" y="123.2" transform="rotate(-90 184.5 123.2)">Black</text>
<text x="187.1" y="123.2" transform="rotate(-90 187.1 123.2)">Brown</text>
<text x="189.6" y="123.2" transform="rotate(-90 189.6 123.2)">Yellow</text>
<text x="192.2" y="123.2" transform="rotate(-90 192.2 123.2)">Pink</text>
<text x="194.7" y="123.2" transform="rotate(-90 194.7 123.2)">Black</text>
<text x="197.5" y="125.5">Brown</text>
<text x="187.1" y="137.2" transform="rotate(-90 187.1 137.2)">Brown</text>
<text x="196.2" y="133.1">Pink</text>
<text x="196.2" y="135.6">Yellow</text>
<text x="158.1" y="140.7">Lt_Blue-Arm_Status_C</text>
<text x="196.2" y="143.3">Brown</text>
<text x="158.1" y="145.8">Green-E_Stop_C</text>
<text x="158.1" y="148.3">Blue-E_Start_C</text>
<text x="158.1" y="153.4">White-Computer_PWR</text>
<text x="158.1" y="156">White-CAN_PWR</text>
<text x="55.6" y="160.7" transform="rotate(-90 55.6 160.7)">White-CAN_PWR</text>
<text x="58.2" y="160.7" transform="rotate(-90 58.2 160.7)">White-Computer_PWR</text>
<text x="60.7" y="160.7" transform="rotate(-90 60.7 160.7)">Grey-Wake</text>
<text x="63.2" y="160.7" transform="rotate(-90 63.2 160.7)">P_Green-O2_PWR</text>
<text x="65.8" y="160.7" transform="rotate(-90 65.8 160.7)">Brown-PWR_LED</text>
<text x="68.3" y="160.7" transform="rotate(-90 68.3 160.7)">Lt_Blue-External</text>
<text x="70.9" y="160.7" transform="rotate(-90 70.9 160.7)">Red-Main_PWR</text>
<text x="98.2" y="160.7" transform="rotate(-90 98.2 160.7)">Blue-E_Start_SW</text>
<text x="100.7" y="160.7" transform="rotate(-90 100.7 160.7)">Blue-E_Start_C</text>
<text x="105.8" y="160.7" transform="rotate(-90 105.8 160.7)">Purple-EFI_Power</text>
<text x="108.3" y="160.7" transform="rotate(-90 108.3 160.7)">Purple-EFI_LED</text>
<text x="117.2" y="160.7" transform="rotate(-90 117.2 160.7)">Black</text>
<text x="119.8" y="160.7" transform="rotate(-90 119.8 160.7)">Black</text>
<text x="122.3" y="160.7" transform="rotate(-90 122.3 160.7)">Lt_Blue-Arm_Status</text>
<text x="124.8" y="160.7" transform="rotate(-90 124.8 160.7)">Lt_Blue-Arm_Status_C</text>
<text x="127.4" y="160.7" transform="rotate(-90 127.4 160.7)">Green-E_Stop</text>
<text x="129.9" y="160.7" transform="rotate(-90 129.9 160.7)">Green-E_Stop_C</text>
<text x="158.1" y="158.5">Grey-Wake</text>
<text x="196.2" y="161">Black</text>
</g>
<g font-size="1.5">
<text x="80.8" y="104.7">NO</text>
<text x="85.3" y="104.7">NC</text>
<text x="92.9" y="104.7">NC</text>
<text x="100.6" y="104.7">NC</text>
<text x="119.6" y="104.1">NO</text>
<text x="119.6" y="107.9">NC</text>
<text x="85.3" y="108.5">NO</text>
<text x="92.9" y="108.5">NO</text>
<text x="100.5" y="108.5">NO</text>
<text x="87.1" y="118.7">C</text>
<text x="94.7" y="118.7">C</text>
<text x="102.4" y="118.7">C</text>
<text x="121.4" y="119.3">R</text>
<text x="125.2" y="119.3">R</text>
<text x="86.6" y="122.5">NC</text>
<text x="94.7" y="122.5">R</text>
<text x="102.4" y="122.5">R</text>
<text x="106.8" y="123.1">C</text>
<text x="125.2" y="123.1">C</text>
</g>
</svg>
